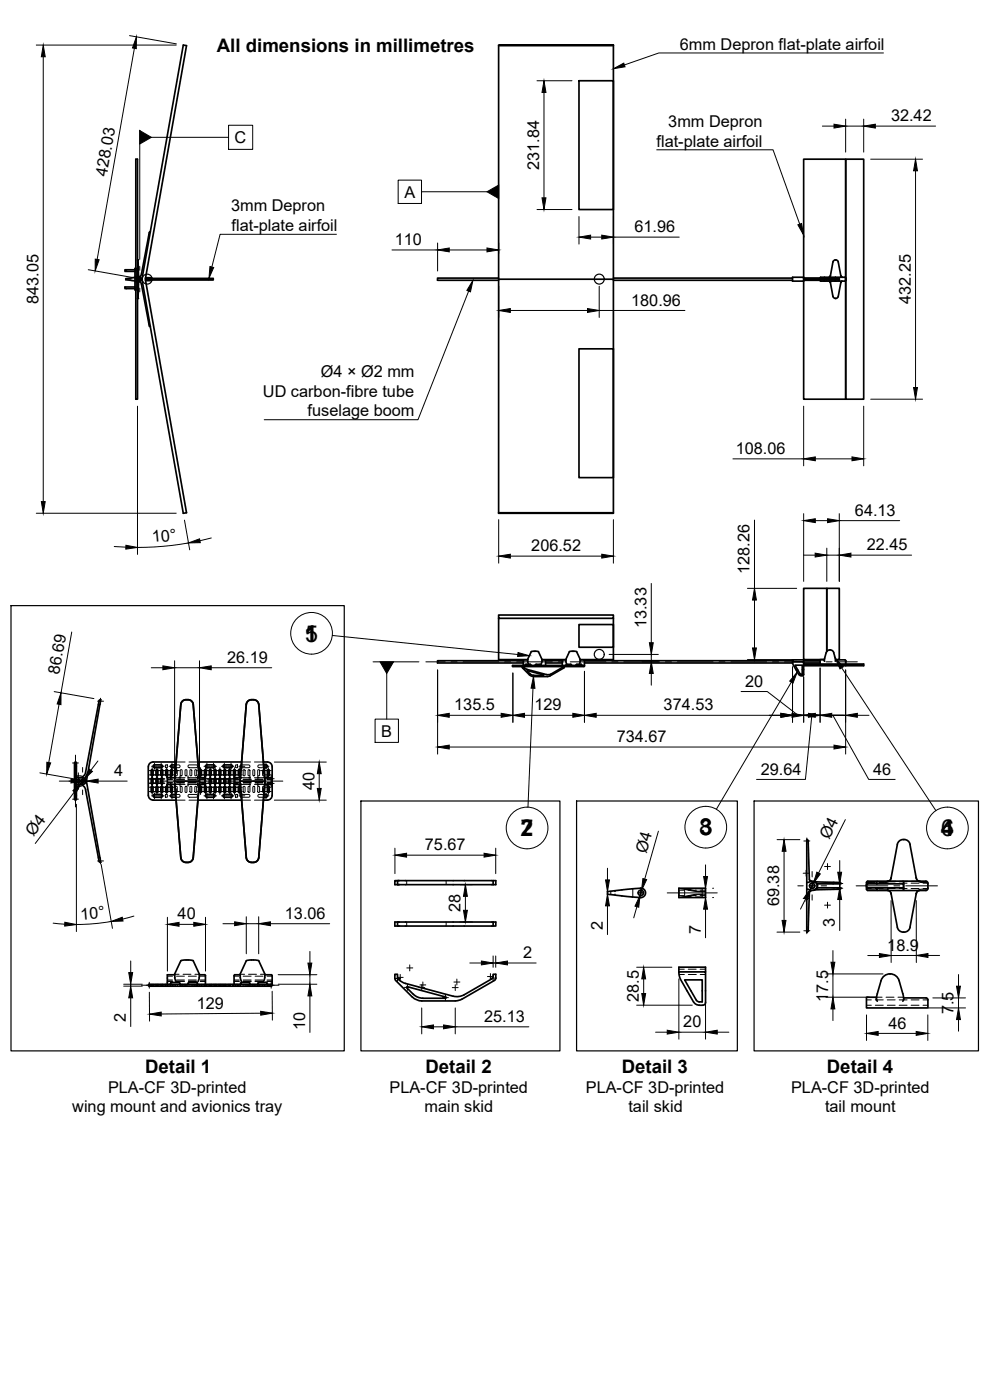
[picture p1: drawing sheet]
<svg xmlns="http://www.w3.org/2000/svg" width="297mm" height="420mm" viewBox="0 0 297 420" stroke-linecap="round" stroke-linejoin="round" font-family="sans-serif">
<!-- layer: Visible -->
<g fill="none" stroke="#000" stroke-width=".51">
<path d="M55 13.5l1 .2-12.4 70.1 12.4 70.1-1 .2-12.4-70.3zM149.6 13.5h34.4v.2h-34.4zM149.6 13.7v140.2M184 13.7v140.2M173.7 24.2h10.3v38.7h-10.3zM253.7 47.8h5.4v72h-5.4zM41.3 78l.4 5.1M45.1 69.6h.1M45.1 69.6l-.3 .2-2.3 12.4a1.17 1.17 0 0 1-1.2 1M39.6 83.4l-1.8 .2-.1 .3 2.8 .4M40.5 86.1h-3v.5h3M40.5 81h-3v.4h3"/>
<path d="M40.5 83.3l-.9 .1M40.6 80.5a.47 .47 0 0 1 .2 .8v5a.44 .44 0 0 1 .1 .5 .44 .44 0 0 1-.3 .3zM40.7 80.5v-32.7h.6v35.4M40.8 83.5h.6v.5h-.6M40.9 82.9l.1 .2 .9 .1a.58 .58 0 0 1 .6 .6 .58 .58 0 0 1-.6 .6h-.9l-.1 .3M41.3 84.4v35.4h-.6v-32.7M41.3 84.3a1.17 1.17 0 0 1 1.2 1l2.3 12.5 .3 .2M41.7 84.4l-.4 5.2M42.5 83.8h.1M43.6 83.5h20.4v.5h-20.4M43.7 83.3l1.5 .1 .3 .1M45.1 98h.1"/>
<path d="M45.4 84.2h-1.7M45.5 84l-.1 .2M149.6 83.5h-18.3v.6h18.3M149.6 83.8h34.4M184 83.5h53.8M184 84.1h53.8M241.1 83.5h7v.5h-7zM241.1 83.5v-.3h-3.3v1.2h3.3v-.4M246.1 83.4v.1M246.1 84v.2M246.1 83.5h-5v-35.7h12.6v72M246.1 84.1h-5v35.7h12.6"/>
<path d="M246.1 84.2l.1 .1 7.3 .1M247.3 84l.1 .3M247.4 83.2l-.1 .3M248.1 83.5h3.7v.5h-3.7zM248.7 84.4l.4 .4M249.1 82.8l-.4 .4M249.2 82.8l.7-4.2a.82 .82 0 0 1 .8-.6 .82 .82 0 0 1 .8 .6l.8 4.2M250.6 83.2l.1 .3M250.7 84l-.1 .3M252.3 82.8h.1M252.3 84.8l-.8 4.1a.81 .81 0 0 1-.8 .7 .81 .81 0 0 1-.8-.7l-.7-4.1M252.3 82.8l.4 .4"/>
<path d="M252.3 84.8h.1M252.7 84.4l-.4 .4M253.5 83.2h-7.3l-.1 .2M253.5 83.2l.2 .3v.6l-.2 .2M173.7 104.7h10.3v38.6h-10.3zM149.6 153.9h34.4v.2h-34.4zM149.6 185.6v-1h34.4v1h-34.4v12.4h8.7M153.8 199.8l20.7-.1a.47 .47 0 0 1 .8 .3h-20.8a.46 .46 0 0 1-.4 .1 .46 .46 0 0 1-.3-.3zM157 198.3h-25.7v.7h25.7M157.6 199.7l.2-.3h1.2l.3 .3M158.3 198h-1.3v1.7M158.3 198h.1"/>
<path d="M158.3 198l.3 1.2M159.4 195.6l-1.1 2.4M160.3 195.5h.3M160.3 195.4l-.9 .2M160.6 199.7l.3-.3h1.2l.2 .3M160.6 195.4l1 .2M161.6 195.6l1 2.4M162.6 198l1.1 .1v1.6M162.6 198h7.2M162.7 198l-.3 1.2M163.7 198.3h5M163.7 199h5"/>
<path d="M169.8 198v.5M169.8 198l-1 .1-.1 1.6M169.8 198h.1M169.8 198.5l.2 .7M169.8 199.7l.2-.3h1.3l.2 .3M170.8 195.6l-1 2.4M171.7 195.5h.4M171.8 195.4l-1 .2M172.1 195.4l.9 .2M172.9 199.7l.2-.3h1.2l.2 .3M173 195.6l1.1 2.4M173.7 187.4h10.3v6.8h-10.3z"/>
<path d="M174.1 198l1.2 .1 .1 1.8M174.1 198h.1M174.1 198l-.3 1.2M175.4 198.3h62.4M175.4 199h62.4M184 185.6v12.4h-9.9M237.8 198.6l.2 .9 1.6 2.9 .8 .4M237.8 198.6h3.3v3.9l-.3 .3M237.8 198.6v-.6h3.3v.6M241.1 199.3h12.6v.5h-12.6zM241.1 198.3h5M241.1 199h5"/>
<path d="M246.1 198v1.3M246.2 198h1.1h-6.2v-21.4h7v18.9v-18.9h3.7v21.4h-1.1M247.4 197.5v1M247.9 195.9l-.5 1.6M249 195.1h.1M249 195a1.17 1.17 0 0 0-1.1 .9M249 195a1.17 1.17 0 0 1 1.2 .9M250.1 195.9l.6 2.1M250.7 198l-.1 .5M250.7 198h2.8M253.5 198l.2 .3M253.7 198.8v-.5v1"/>
<path d="M253.7 199.3h5.4v.5h-5.4zM30.2 210l-4.4 24.4M30.2 210l-.5 .3-4 21.5M156.7 200l.1 .5M156.8 200.5l2.1 2.1M157 200l.3 .5 .7 .4 6 1.5 1.4-.1M163 202.7l-4.8-1.4 .8 .9 .9 .5h3.1M169 200l-3.6 2.3M169.3 200l-.2 .5-4.5 2.5h-4.5l-1.2-.5M240 202.1l.7 .3v-2.8h-2.2l1.5 2.6M240.3 202.8h.5M22.4 228.8a.36 .36 0 0 1 .5 0 .36 .36 0 0 1 0 .5v10a.45 .45 0 0 1 0 .5 .45 .45 0 0 1-.5 .2z"/>
<path d="M22.9 234h1v.8h-1M22.9 232.8l.3 .5 1.6 .1M23.7 235.4l1.3 .5 .7 1.1M24.8 235.4l-1.6 .1-.3 .5M24.8 233.4a1.01 1.01 0 0 1 1 1 1.01 1.01 0 0 1-1 1M25.7 237l4 21.4 .5 .4M25.7 231.8l-.7 1.1-1.3 .5M25.9 234.4l4.3 24.4M45.4 231.1l.4-.1 .1 .3v1.2l-.3 .3-.2-.3zM45.4 236.1l.4-.1 .1 .3v1.2l-.3 .3-.2-.2zM45.5 233.5l.4 .3v1.2l-.3 .3-.2-.2zM46 229.7l.4-.1 2-.1 .4 .5-.4 .4h-2l-.4-.2z"/>
<path d="M46.4 238.4h1.9M46.4 238.4l-.5 .4 .5 .5 2.2-.1 .1-.6-.3-.2M46.9 236.1l.4-.1 .1 .3v1.2l-.3 .3-.3-.2zM46.9 231.1h.5v1.4l-.3 .3-.3-.3zM47 233.5l.4 .3v1.2l-.3 .3-.3-.2zM48.3 236.1l.4-.1 .1 .3v1.2l-.3 .3-.2-.2zM48.3 231.1l.4-.1 .1 .3v1.2l-.3 .3-.2-.3zM48.4 233.5h.3l.1 .3v1.2l-.3 .3-.2-.2zM49.8 236.1l.4-.1 .1 .3v1.2l-.3 .3-.3-.2zM49.8 231.1l.4-.1 .1 .3v1.2l-.3 .3-.3-.3zM50.2 232.8v.6M50.2 235.4v.6"/>
<path d="M50.2 233.4v2h2.2M50.2 233.4h2.2M51.2 232.8v.6h.4M51.2 236.1l.4-.1 .2 .3v1.2l-.3 .3-.3-.2zM51.2 231.1h.5l.1 1.4-.3 .3-.3-.3zM51.6 235.4l-.4 .1v.5M51.6 238.4h1.1M51.6 238.4l-.4 .2 .2 .6 1.4 .1M52.4 234.4l1.9-23a1.92 1.92 0 0 1 1.8-1.4 1.92 1.92 0 0 1 1.9 1.4l1.8 23M52.4 234.4l.1 1M52.4 233.4l1.9-22.1 .4-.9 1-.4 1.5 .2 .8 1.1 1.8 22.1M52.4 235.4l1.9 22.1 .4 .9 1 .4 1.5-.2 .8-1.1 1.8-22.1"/>
<path d="M52.5 233.4l-.1 1M52.6 237.5v.1M52.6 231.2v.1M52.8 229.6l-1.2-.1-.4 .5 .2 .3 1.3 .1M52.8 228.7h-6.9a1.43 1.43 0 0 0-1.4 1.4v8.6a1.47 1.47 0 0 0 1.4 1.4h6.9M59.4 228.7h13.1M59.8 233.4h1.6l.3 .3M59.8 233.4l.1 1M59.8 234.4h-7.4l1.9 23a1.58 1.58 0 0 0 1.5 1.4M59.8 234.4l-1.8 23a1.57 1.57 0 0 1-1.6 1.4M59.9 234.4l-.1 1M59.9 231.3v1.3"/>
<path d="M59.9 236.3v1.3M59.9 231.3l.1-.3 .4 .1 .1 1.4-.3 .3-.3-.3M59.9 236.3l.3-.3 .3 .3-.1 1.4-.4 .1-.1-.3M61.4 231.1l.4-.1 .1 .3v1.3l-.3 .2-.3-.3zM61.4 236.1l.4-.1 .1 .3v1.3l-.3 .2-.3-.3zM61.6 232.8v3.2M61.7 235.1l-.3 .3h-1.6M61.7 229.7l.4-.1 2-.1 .4 .5-.4 .4h-2l-.4-.2zM62.1 238.4h2M62.1 238.4l-.4 .4 .4 .5 2.2-.1 .2-.6-.4-.2M62.8 236.1l.4-.1 .2 .3v1.2l-.3 .3-.3-.2zM62.8 231.1l.4-.1 .2 .3v1.2l-.3 .3-.3-.3z"/>
<path d="M62.9 233.5l.5 .3v1.2l-.3 .3-.3-.2zM64.2 231.3v1.3M64.2 233.8v1.3M64.2 236.3v1.3M64.3 236.3l.2-.3 .3 .3v1.4l-.4 .1-.1-.3M64.3 233.8l.2-.3 .3 .1v1.5l-.3 .2-.2-.3M64.3 231.3l.1-.3 .4 .1v1.4l-.3 .3-.2-.3M65.7 236.1l.4-.1 .2 .3v1.2l-.3 .3-.3-.2zM65.7 231.1l.4-.1 .2 .3v1.2l-.3 .3-.3-.3zM66.3 233.8v1.3M66.3 233.8l-.2-.3-.4 .1v1.5l.3 .2 .3-.3M66.9 229.7l.4-.1 2-.1 .5 .5-.5 .4h-2l-.4-.2z"/>
<path d="M67.2 236.1l.4-.1 .1 .3v1.2l-.3 .3-.3-.2zM67.2 231.1h.5v1.4l-.3 .3-.2-.3zM67.3 233.5l.4 .3v1.2l-.3 .3-.3-.2zM67.3 238.4h2M67.3 238.4l-.4 .4 .4 .5 2.3-.1 .1-.6-.4-.2M68.7 236.1l.4-.1 .1 .3v1.2l-.3 .3-.3-.2zM68.7 231.1h.5v1.4l-.3 .3-.3-.3zM68.9 233.5l.3 .3-.1 1.4-.2 .1M68.9 233.5l-.3 .3v1.3l.3 .2M70.1 236.1l.4-.1 .1 .3v1.2l-.3 .3-.2-.2zM70.1 231.1l.4-.1 .1 .3v1.2l-.3 .3-.2-.3zM70.2 232.8v3.2"/>
<path d="M70.2 235.1l.3 .3h1.6M71.5 231.3v1.3M71.5 236.3v1.3M71.5 236.3l.3-.3 .3 .3v1.4l-.4 .1-.2-.3M71.5 231.3l.2-.3 .4 .1v1.4l-.3 .3-.3-.3M72 234.4l1.9-23a1.93 1.93 0 0 1 1.9-1.4 1.93 1.93 0 0 1 1.8 1.4l1.9 23M72 234.4l1.9 23a1.57 1.57 0 0 0 1.6 1.4M72 234.4h7.5M72 234.4l.1 1M72.1 233.4h-1.6l-.3 .3M72.1 233.4l1.8-22.1 .5-.9 .9-.4 1.5 .2 .8 1.1 1.8 22.1M72.1 235.4l1.8 22.1 .5 .9 .9 .4 1.5-.2 .8-1.1 1.8-22.1"/>
<path d="M72.1 233.4l-.1 1M72.1 232.8v.2M72.1 235.8v.2M72.4 238.5l-.3 .4 .3 .3M72.4 229.6l-.3 .3 .3 .4M79 228.7h1.2M79.1 229.6h.9l.2 .4-.2 .3-.8 .1M79.2 238.4h.6M79.2 231l.2 1.5M79.4 236.3l-.2 1.5M79.4 233.4h2l.3 .3M79.5 233.4v1"/>
<path d="M79.5 234.4l-1.9 23a1.57 1.57 0 0 1-1.5 1.4M79.5 234.4v1M79.8 235.4l.4 .1v.5M79.8 238.4l.4 .2v.5l-1.1 .2M80.2 232.8v.5l-.4 .1M80.2 231.3v1.3M80.2 236.3v1.3M80.2 228.7a1.43 1.43 0 0 1 1.5 1.4v8.6a1.43 1.43 0 0 1-1.5 1.4M80.2 236.3l.3-.3 .3 .3v1.4l-.4 .1-.2-.3M80.2 231.3l.2-.3 .4 .1v1.4l-.3 .3-.3-.3M81.7 235.1l-.3 .3h-2M55.8 258.8h.6"/>
<path d="M59.4 240.1h13.1M75.5 258.8h.6M79 240.1h1.2M242.1 252v27.7M242.1 252h.1M242.1 252l.4 .3 .3 11.7 .3 .4 .4 .1M271.3 252l-.3-.1a1.81 1.81 0 0 0-1.8 1.5l-1.8 10.1-.5 .8-.6 .2M271.3 251.9a1.81 1.81 0 0 1 1.8 1.5l1.8 10 .4 .8 .6 .3M118.5 264.3h.8v1.2h-.8zM119.3 264.3h28.7M119.3 265.5h28.7M119.3 277.9h28.7"/>
<path d="M119.3 276.7h28.7M119.3 276.7h-.8v1.2h.8M119.3 276.7v1.2M148 276.7h.8v1.2h-.8zM148 264.3h.8v1.2h-.8M148 264.3v1.2M191.7 267.4l.2-.1a.81 .81 0 0 1 1.2 .6 .81 .81 0 0 1-1.1 .8l-.5-.5zM192.2 266.6l-9.9 1v.8l9.9 1M192.2 269.4h.1M192.2 266.6h.1M192.3 266.6a1.41 1.41 0 0 1 1.4 1.4 1.41 1.41 0 0 1-1.4 1.4M203.7 266.6h8v2.8h-8z"/>
<path d="M242.1 279.7h.1M242.1 264.9a2.97 2.97 0 0 1 2.7 0l.5 .3M243.5 267.3h-.4l-.3 .4-.3 11.7-.4 .3M244.1 264.5l7.9 .3M245.3 265.3v1.1M245.3 266.4l7 .2M245.3 266.4a2.19 2.19 0 0 1-3 .5l-.2-.1M252 266.9l-7.9 .3M252 264.8l.3 .3M252.3 265.2l-7 .1M252.3 266.5l-.3 .3M260 265.7v1.1"/>
<path d="M260 266l.3 .4h2.7v.5l.2 .3M260 266.8l.4 .4 17.4 .1M263.2 264.5l-.2 .3v.5h8.1v1.1h-8.1M266.3 267.3l.6 .1 .5 .8 1.8 10.1a1.85 1.85 0 0 0 2.1 1.4M270.9 264.5l.3 .4v1.9l-.3 .4M274.9 268.3l-1.8 10a1.81 1.81 0 0 1-1.8 1.4M275.9 267.3l-.5 .1-.5 .9M277.8 264.5h-17.4a.94 .94 0 0 0-.4 1.2l.3-.4h2.7M277.8 264.4l.4 .2 .2 .4M278.4 265v1.1a.91 .91 0 0 1-.6 1.2M44.6 295.5l36.2-.1a.46 .46 0 0 1 .6 0 .46 .46 0 0 1 .1 .5l-35.9 .1a.68 .68 0 0 1-1-.5zM51.2 295.4l.3-.6h2.2l.3 .2v.4"/>
<path d="M52.4 292.5h-2.2v2.9M52.4 292.5l1.9-4.2 1.5-.2 2.2 .2 1.8 4.2M52.4 292.5l.4 2.1M56.4 295.4l.3-.6h2.2l.4 .6M59.8 292.5l1.8 .2v2.7M59.9 292.5l-.5 2.1M72 292.5l-1.7 .2-.1 2.7M72 292.5l1.9-4.2 1.6-.2 2.1 .2 1.9 4.2M72 292.5l.5 2.1M72.1 295.4l.1-.4 .3-.2h2.2l.3 .6M77.4 295.4l.3-.6h2.2l.3 .2v.4M79.5 292.5l2.1 .2 .1 3"/>
<path d="M79.5 292.5l-.4 2.1M118.5 293.7l.2 .5M118.7 294.2l5 5 1.3 .9 1.6 .3h10M119.3 293.3v-.9h-.8v1.3M119.3 293.3a3.1 3.1 0 0 0 2.4 1.9l14.3 3.8M122.1 296.5l1.9 1.9M122.1 296.5l.2-.4 11.4 3.1 .2 .2-.2 .2h-6.8M124 298.4l1.3 .9 1.6 .3M138.6 299.8l-2 .6M148.4 294.2l-9.8 5.7M148.4 294.2l.3-.4 .1-1.4h-.8a1.17 1.17 0 0 1-.4 1.4l-8.8 5-1.7 .3-1.1-.1M203.7 291.7l.5 2.2 3.9 6.8 .9 .8 1.9 .2"/>
<path d="M203.7 291.7h8v9.2a.79 .79 0 0 1-.8 .8M203.7 291.7v-1.4h8v1.4M263 299.4l.2 1.1M263 299.3h-3v3.2h18.4v-2.4M263.2 298.3l-.2 1.1M267 292.3h.1M267 292.3a2.8 2.8 0 0 0-2.6 2l-1.2 4M267.1 292.3a2.81 2.81 0 0 1 2.7 2l1.3 4.8 .1 .8-.3 .6M271.1 299.5h6.7M277.8 299.5l.4 .1 .2 .5M208.9 300.2l.7 .4 1.1 .1v-6.6h-5.3l3.5 6.1"/>
<circle cx="41.9" cy="83.8" r=".33"/>
<circle cx="24.8" cy="234.4" r=".57"/>
<circle cx="243.7" cy="265.8" r=".79"/>
</g>
<g fill="#000">
<circle cx="41.3" cy="78" r=".25"/>
<circle cx="41.3" cy="89.6" r=".25"/>
<circle cx="157.1" cy="200.3" r=".25"/>
<circle cx="52.4" cy="235.4" r=".25"/>
<circle cx="52.4" cy="233.4" r=".25"/>
<circle cx="59.8" cy="233.4" r=".25"/>
<circle cx="59.8" cy="235.4" r=".25"/>
<circle cx="72.1" cy="233.4" r=".25"/>
<circle cx="72.1" cy="235.4" r=".25"/>
<circle cx="79.4" cy="233.4" r=".25"/>
<circle cx="79.4" cy="235.4" r=".25"/>
<circle cx="119.5" cy="264.3" r=".25"/>
<circle cx="119.5" cy="277.9" r=".25"/>
<circle cx="119.5" cy="265.5" r=".25"/>
<circle cx="119.5" cy="276.7" r=".25"/>
<circle cx="119.5" cy="293.9" r=".25"/>
</g>
<!-- layer: Hidden -->
<g fill="none" stroke="#000" stroke-width=".3">
<path d="M22.4 229.6h.5v.8h-.5M22.4 238.4h.5v.9h-.5M22.4 235.3h.5M22.4 233.5h.5M22.4 232.8h.5M22.4 231h.5M22.4 236h.5M22.4 237.8h.5M23.5 233.4v.6M23.5 234.8v.6M49.6 238.4h.6v.9h-.6zM49.6 229.6h.6v.8h-.6z"/>
<path d="M50.2 234.8h1.6M50.2 234h1.6M50.2 233.8h1.6M50.2 235h1.6M51.2 233.2v.8M51.2 234.8v.8M52.4 235.4h.1M52.4 233.4h.1M52.5 235.4h3M52.6 237.5v-1.2a.29 .29 0 0 1 .3-.3 .29 .29 0 0 1 .3 .3v1.3l-.3 .2-.3-.2M52.6 231.2l.3-.2 .3 .2v1.4a.29 .29 0 0 1-.3 .2 .29 .29 0 0 1-.3-.2v-1.3M52.7 238.4h.9a.42 .42 0 0 1 .4 .4 .42 .42 0 0 1-.4 .5h-.8"/>
<path d="M52.8 229.6h.8a.42 .42 0 0 1 .4 .4 .42 .42 0 0 1-.4 .4h-.9M52.8 228.7h2.7M53 234.8h2.3M53 234h2.3M53 233.8h2.3M53 235h2.3M53.6 235.4l.4 .1v.5M54 233.2l-.4 .2M54 232.8v.4M54 233.2v.8M54 234.8v.8M54.1 231.1l.3-.1 .2 .2 .1 1.4a.29 .29 0 0 1-.3 .2 .29 .29 0 0 1-.3-.2z"/>
<path d="M54.2 236.1l.4 .1 .1 1.4a.29 .29 0 0 1-.3 .3 .29 .29 0 0 1-.3-.3zM55.5 233.4h-3.1M55.6 231.1l.3-.1 .2 .2v1.4a.29 .29 0 0 1-.3 .2 .29 .29 0 0 1-.3-.2zM55.6 236.1l.5 .1v1.4a.29 .29 0 0 1-.3 .3 .29 .29 0 0 1-.3-.3zM56.4 232.8v.5l.4 .1M56.4 235.6v.4M56.4 233.2v.8M56.4 234.8v.8M56.5 234.8h2.4M56.5 234h2.4M56.5 233.8h2.4M56.5 235h2.4"/>
<path d="M56.5 229.7l2.3-.1a.42 .42 0 0 1 .5 .4 .42 .42 0 0 1-.5 .4h-2.1l-.3-.3zM56.5 238.5l2.3-.1a.42 .42 0 0 1 .5 .4 .42 .42 0 0 1-.5 .5h-2.1l-.2-.3zM56.7 233.4h3.1M56.7 228.7h2.7M56.8 235.4l-.4 .2M57 236.1l.3-.1 .2 .2 .1 1.4a.29 .29 0 0 1-.3 .3 .29 .29 0 0 1-.3-.3zM57 231.1l.4-.1 .2 .2v1.4a.29 .29 0 0 1-.3 .2 .29 .29 0 0 1-.3-.2zM58.5 236.1l.5 .1v1.4a.29 .29 0 0 1-.3 .3 .29 .29 0 0 1-.3-.3zM58.5 231.1l.5 .1v1.4a.29 .29 0 0 1-.3 .2 .29 .29 0 0 1-.3-.2zM58.8 235.4l.4 .1 .1 .5M59.3 232.8l-.1 .5-.4 .1M59.3 233.2v.8"/>
<path d="M59.3 234.8v.8M59.8 233.4h.1M59.8 235.4h.1M59.8 235.4h-3.1M60.1 234.8h1.5M60.1 234h1.5M60.1 233.8h1.5M60.1 235h1.5M70.2 234.8h1.6M70.2 234h1.6M70.2 233.8h1.6M70.2 235h1.6"/>
<path d="M70.7 229.6h.6v.8h-.6zM70.7 238.4h.6v.9h-.6zM72.1 235.4h.1M72.1 233.4h.1M72.1 233.4h3.1M72.1 235.4h3.1M72.1 235.6v.2M72.1 233l.1 .4h.4M72.1 233.2v.8M72.1 234.8v.8M72.3 238.5l2.2-.1a.42 .42 0 0 1 .5 .4 .42 .42 0 0 1-.5 .5l-2.1-.1M72.4 229.6h2.1a.42 .42 0 0 1 .5 .4 .42 .42 0 0 1-.5 .4h-2.2"/>
<path d="M72.5 228.7h2.7M72.6 235.4l-.5 .2M73 234.8h2.4M73 234h2.4M73 233.8h2.4M73 235h2.4M73 236.1l.3-.1 .2 .2v1.4a.29 .29 0 0 1-.3 .3 .29 .29 0 0 1-.2-.3zM73 231.1l.4-.1 .1 .2v1.4a.29 .29 0 0 1-.3 .2 .29 .29 0 0 1-.2-.2zM74.5 236.1l.3-.1 .2 .2v1.4a.29 .29 0 0 1-.3 .3 .29 .29 0 0 1-.3-.3zM74.5 231.1l.2-.1 .3 .2v1.4a.29 .29 0 0 1-.3 .2 .29 .29 0 0 1-.3-.2zM74.5 235.4l.5 .1v.5M75 233.2l-.5 .2"/>
<path d="M75 232.8v.4M75 233.2v.8M75 234.8v.8M75.9 231.1l.4-.1 .1 .2v1.4a.29 .29 0 0 1-.3 .2 .29 .29 0 0 1-.2-.2zM76 236.1l.4 .1v1.4a.29 .29 0 0 1-.3 .3 .29 .29 0 0 1-.2-.3zM76.3 233.4h3.1M76.3 228.7h2.7M76.5 234.8h2.4M76.5 234h2.4M76.5 233.8h2.4M76.5 235h2.4M77.4 236.1l.3-.1 .2 .2v1.4a.29 .29 0 0 1-.3 .3 .29 .29 0 0 1-.3-.3z"/>
<path d="M77.4 231.1l.3-.1 .2 .2v1.4a.29 .29 0 0 1-.3 .2 .29 .29 0 0 1-.3-.2zM77.4 232.8v.6h.4M77.4 235.6v.4M77.4 233.2v.8M77.4 234.8v.8M77.8 235.4l-.4 .2M79.1 229.6h-1.3a.42 .42 0 0 0-.4 .4 .42 .42 0 0 0 .4 .4h1.4M79.2 238.4h-1.4a.42 .42 0 0 0-.4 .4 .42 .42 0 0 0 .4 .5h1.3M79.2 231l-.4 .2v1.4a.29 .29 0 0 0 .3 .2 .29 .29 0 0 0 .3-.3M79.4 236.3a.29 .29 0 0 0-.3-.3 .29 .29 0 0 0-.3 .3v1.3l.4 .2M79.4 233.4h.1M79.4 235.4h.1"/>
<path d="M79.4 235.4h-3.1M80.1 234.8h1.6M80.1 234h1.6M80.1 233.8h1.6M80.1 235h1.6M80.2 233.2v.8M80.2 234.8v.8M52.8 240.1h2.7M56.7 240.1h2.7M72.5 240.1h2.7M76.3 240.1h2.7M122 264.3v1.2"/>
<path d="M122 276.7v1.2M133.9 264.3v1.2M133.9 276.7v1.2M183.3 267.5v1M189.9 266.7v2.5M203.7 266.6l5.1 .9h2.9M205.3 267.2h-1.6v1.6h1.6M205.4 266.7v2.5M206.5 268.8h2.4M206.5 267.2h2.4M207.5 266.7h-2.1l3.6 .7 1.7 .1M208.6 266.7h2.1v2.5h-2.1"/>
<path d="M210.1 268.8h1.6M210.1 267.2h1.6M210.7 268.5h-1.7l-3.6 .7h2.1M211.7 268.5l-2.9-.1-5.1 1M244.5 264.8l.6 .9-.2 .8-.4 .5M260 266.4l.3 .4h2.2M260 266.7h1.4M260 265h1.4M262.5 264.9h-2.2l-.3 .4M262.6 266.7h2.4M262.6 265h2.4M263.7 266.8l2.7 .2 .6 .4 .4 .9"/>
<path d="M266.2 266.7h2.4M266.2 265h2.4M266.3 264.5h-.2h2.7M266.3 267.3h-.2h2.7M267.4 263.4l-.4 .9-.6 .5-2.7 .1M269.8 266.7h2.4M269.8 265h2.4M269.9 264.5h2.4M269.9 267.3h2.4M273.4 266.7h2.3M273.4 265h2.3M273.5 264.5h2.7h-.3"/>
<path d="M273.5 267.3h2.7h-.3M274.9 263.4l.2 .7 .6 .5 2.3 .3 .4 .6M274.9 263.4h.1M276.9 266.7h1.5M276.9 265h1.5M278.4 266.3l-.4 .5-2.3 .3-.6 .6-.2 .6M45.4 295.4v.6M45.6 295.4v.6M45.9 295.4v.6M46.8 295.4v.6M47.1 295.4v.6M47.4 295.4v.6"/>
<path d="M48.3 295.4v.6M48.5 295.4v.6M48.8 295.4v.6M49.6 296v-.6h.6v.6M49.7 295.4v.6M50.2 294.4h1.6M50.2 294.5h1.6M50.2 293h1.6M50.2 294.1h1.6M50.3 295.4v.6M51.2 295.4v.6M51.7 295.4v.6"/>
<path d="M52.4 292.4h1.3M52.6 295.4v.6M53 294.4h2.3M53 294.5h2.3M53 293h2.3M53 294.1h2.3M53.2 295.4v.6M54 295.4v.6M54.1 295.4v.6M54.7 295.4v.6M54.9 292.4h2.4M55.5 295.4v.6"/>
<path d="M56.1 295.4v.6M56.4 295.4v.6M56.5 294.4h2.4M56.5 294.5h2.4M56.5 293h2.4M56.5 294.1h2.4M57 295.4v.6M57.6 295.4v.6M58.4 295.4v.6M58.5 292.4h1.3M59 295.4v.6M59.3 295.4v.6"/>
<path d="M59.9 295.4v.6M60.1 294.4h1.5M60.1 294.5h1.5M60.1 293h1.5M60.1 294.1h1.5M60.5 295.4v.6M61.3 295.4v.6M61.6 295.4v.6M61.9 295.4v.6M62.8 295.4v.6M63.1 295.4v.6M63.4 295.4v.6"/>
<path d="M64.2 295.4v.6M64.5 295.4v.6M64.8 295.4v.6M65.7 295.4v.6M66 295.4v.6M66.3 295.4v.6M66.9 295.4v.6M67.1 295.4v.6M67.4 295.4v.6M67.7 295.4v.6M68.6 295.4v.6M68.9 295.4v.6"/>
<path d="M69.2 295.4v.6M69.7 295.4v.6M70.1 295.4v.6M70.2 294.4h1.6M70.2 294.5h1.6M70.2 293h1.6M70.2 294.1h1.6M70.6 295.4l.1 .6v-.6h.6v.6M71.5 295.4v.6M72 292.4h1.4M72.1 295.4v.6M73 295.4v.6"/>
<path d="M73 294.4h2.4M73 294.5h2.4M73 293h2.4M73 294.1h2.4M73.5 295.4v.6M74.4 295.4v.6M74.6 292.4h2.4M75 295.4v.6M75.9 295.4v.6M76.4 295.4v.6M76.5 294.4h2.4M76.5 294.5h2.4"/>
<path d="M76.5 293h2.4M76.5 294.1h2.4M77.3 295.4v.6M77.9 295.4v.6M78.1 292.4h1.4M78.8 295.4v.6M79.4 295.4v.6M80.1 294.4h1.6M80.1 294.5h1.6M80.1 293h1.6M80.1 294.1h1.6M80.2 295.4v.6"/>
<path d="M80.8 295.4v.6M81.4 295.4h.3M203.7 290.9h1.6M203.8 292.5h1.5M206.5 290.9h2.4M206.5 292.5h2.4M210.1 290.9h1.6M210.1 292.5h1.6M263 299.3h1.7M265.9 299.3h2.3M269.4 299.3h1.7M260 301.7h1.4"/>
<path d="M260 300.1h1.4M262.6 301.7h2.4M262.6 300.1h2.4M266.2 301.7h2.4M266.2 300.1h2.4M269.8 301.7h2.4M269.8 300.1h2.4M273.4 301.7h2.3M273.4 300.1h2.3M276.9 301.7h1.5M276.9 300.1h1.5"/>
</g>
<!-- layer: FD_Dimensions -->
<g fill="none" stroke="#000" stroke-width=".3">
<path d="M10.9 13.5h42M13 17v133.5M38.9 10.7l14 2.5M40.3 14.5l-11.2 63.4M161.1 24.2h10.5M163.2 27.7v31.7M246.7 37.8h3.5M253.7 35.8v9.9M253.7 37.8h5.4M259.1 35.8v9.9M262.6 37.8h18.1M261.2 47.8h15.6"/>
<path d="M274.7 51.3v65M117.6 75h13.7M131.3 72.9v8.4M134.8 75h11.3M149.6 72.9v3.2M161.1 62.9h10.5M173.7 65v8.3M177.2 71.2h3.4M184 65v8.3M184 71.2h19.8M26.5 80.9l14 2.5M149.6 85.9v9.4"/>
<path d="M153.1 93.2h23.2M179.8 85.9v9.4M179.8 93.2h25.7M261.2 119.8h15.6M41.3 121.9v44.5M219.9 137.7h21.2M241.1 121.9v17.9M244.6 137.7h11M259.1 121.9v17.9M10.9 154h42M55.4 156.1l1.5 8.9M149.6 156v13"/>
<path d="M184 156v13M226.4 156.1v20.5M241.1 154.2v20.3M244.6 156.3h3.7M251.8 154.2v20.3M251.8 156.3h18.1M34.3 164l3.5 .2M56.6 162.9l-7.7 1.1-7.6 .3M63.4 161.5l-3.4 .8M153.1 166.9h27.5M195.4 175.1v17.8M224.3 176.6h14.7"/>
<path d="M241.1 166.6h3.5M248.1 164.5v10M248.1 166.6h3.7M255.3 166.6h18.2M21.5 189.7l-3.2 18.2M52.4 198.3v34M59.9 198.3v34M182.8 196.4h14.7M192.6 198.6h4.9M195.4 196.4v2.2M224.3 198h14.7M226.4 180.1v14.4"/>
<path d="M16.3 207.6l11.9 2.1M17.7 211.4l-3.1 17.5M45.4 200.4h3.5M52.4 200.4h7.5M63.4 200.4h18.1M131.3 201.1v25.2M134.8 214.7h15.6M153.9 202v14.8M157.4 214.7h14.5M175.4 201.5v15.3M178.9 214.7h58.7M195.4 202.1v3.5"/>
<path d="M222.4 207.5h7.8l9.3 7.2M237.8 200.1v16.7M239.1 214.7h3.5M241.1 214.7h-3.3h3.3M241.1 203.1v13.7M243.6 214.7l-1.9 19.2h-14.7M244.6 214.7h3.5M246.1 214.7h-5h5M246.1 200.5v16.3M249.6 214.7h3.5M249.9 214.7l10.7 19.2h8M253.7 214.7h-7.6h7.6"/>
<path d="M253.7 201.1v25.2M257.2 214.7h3.5M12 231.9l11.9 2.1M17.8 234.4h3.5M22.3 237.7l-11.7 15.4M24.8 234.4h1.1M25.1 234l-.7 .9M29.4 228.4l-2.1 2.8M29.4 234.4h8.8M82.3 228.7h15.6M95.8 232.2v4.4M134.8 224.2h115.4"/>
<path d="M22.9 241.4v38.2M30.4 259.4l3.3 19.2M82.3 240.1h15.6M118.5 254.6v7.6M122 256.6h23.2M148.7 254.6v7.6M197.5 249.4l-4.1 14.4M211.7 259.6v3.5M233.2 252h6.8M235.2 255.5v20.7M251.9 258.3v3.5M253.6 246l-8 16"/>
<path d="M15.9 277.1l3.5 .3M33.4 276.5l-5.2 .7-5.3 .3M40.2 274.9l-3.4 .9M50.2 275.3v16.1M53.7 277.4h4.4M61.7 275.3v16.1M66.9 277.2h3.5M73.9 275.1v11.1M73.9 277.2h3.7M77.6 275.1v11.1M81.1 277.2h17.8M138 265.5h3.8"/>
<path d="M138 276.7h3.8M139.6 269v4.2M182.3 260.6v3.5M182.3 267.6v.8M182.3 271.9v8.6M184.4 267.6h.1M184.4 268.4h.1M191.1 272.1l-1 3.4M192.5 267.2l-.5 1.5M211.7 266.6v2.8M211.7 272.9v8.5M213.8 266.6h.1"/>
<path d="M213.8 269.4h.1M233.1 279.7h6.9M241.7 269.7l-1.5 3.1M244 265.1l-.7 1.5M249.8 265.3h.4M249.8 266.5h.4M251.9 265.3v1.2M251.9 270v9.3M267.4 270.3v18.6M274.9 270.3v18.6M37.1 295.4h5.6M37.1 296h5.6"/>
<path d="M39.2 288.4v3.5M39.2 295.4v.6M39.2 299.5v8.6M44.8 297.8l.1 8.7M81.7 297.5v8.7M83.5 295.4h11.6M83.5 292.5h11.6M93 285.5v3.5M93 292.5v2.9M93 298.9v11M140.9 289h3.5M148 286.9v3.4"/>
<path d="M148 289h.7M148.7 286.9v3.4M152.3 289h8.6M191 290.3h10.6M193.1 293.8v4.4M203.7 293.8v18.1M211.7 299.4v12.5M247.8 299.3h13.1M247.8 292.3h17.1M249.9 285.3v3.5M249.9 292.3v7M260.4 286.8h3.5"/>
<path d="M274.9 286.7l-7.5 .1M278.4 286.7h3.5M279.9 299.5h9.8M287.6 292.5v3.5M287.6 299.5v3M78.2 304.1l-29.8 .2M126.5 302.5v7.8M130 308.2h3.1M136.6 302.5v7.8M136.6 308.2h22.1M191 301.7h16.7M196.7 309.8h3.5"/>
<path d="M203.7 309.8h8M215.2 309.8h3.5M249.9 302.8v3.5M260 304.6v7.7M263.5 310.1h11.4M278.4 304.6v7.7M278.6 302.5h11.1M287.6 306v3.5"/>
</g>
<g fill="#000" stroke="#000" stroke-width=".3">
<path d="M13 13.5l.6 3.5h-1.2zM40.9 11v3.6l-1.1-.2zM163.2 24.2l.6 3.5h-1.2zM250.2 37.3l3.5 .5-3.5 .6zM259.1 37.8l3.5-.5v1.1zM162.6 59.4h1.2l-.6 3.5zM274.7 47.8l.6 3.5h-1.2zM28.6 77.8l1.1 .2-1.1 3.3zM131.3 75l3.5-.6v1.2zM146.1 74.4l3.5 .6-3.5 .6zM173.7 71.2l3.5-.6v1.1zM180.6 70.6l3.4 .6-3.4 .5z"/>
<path d="M149.6 93.2l3.5-.6v1.2zM176.3 92.6l3.5 .6-3.5 .6zM274.1 116.3h1.2l-.6 3.5zM241.1 137.7l3.5-.6v1.2zM255.6 137.1l3.5 .6-3.5 .6zM12.4 150.5h1.2l-.6 3.5zM241.1 156.3l3.5-.6v1.1zM248.3 155.7l3.5 .6-3.5 .5zM37.8 163.6l3.5 .7-3.6 .5zM56.6 162.9l3.3-1.2 .2 1.2zM149.6 166.9l3.5-.6v1.2zM180.6 166.3l3.4 .6-3.4 .6z"/>
<path d="M244.6 166l3.5 .6-3.5 .6zM251.8 166.6l3.5-.6v1.2zM48.9 199.8l3.5 .6-3.5 .6zM59.9 200.4l3.5-.6v1.2zM194.8 192.9h1.2l-.6 3.5zM225.8 194.5h1.1l-.5 3.5zM226.4 176.6l.5 3.5h-1.1zM18.3 207.9v3.6l-1.2-.2zM131.3 214.7l3.5-.6v1.2zM150.4 214.1l3.5 .6-3.5 .6zM153.9 214.7l3.5-.6v1.2zM171.9 214.1l3.5 .6-3.5 .6z"/>
<path d="M175.4 214.7l3.5-.6v1.2zM195.4 198.6l.6 3.5h-1.2zM234.3 214.1l3.5 .6-3.5 .6zM237.6 214.1l3.5 .6-3.5 .6zM242.6 214.1l3.5 .6-3.5 .6zM241.1 214.7l3.5-.6v1.2zM246.1 214.7l3.5-.6v1.2zM253.7 214.7l3.5-.6v1.2zM14.1 228.8l1.1 .2-1.2 3.3zM21.3 233.8l3.5 .6-3.5 .6zM21.9 237.3l2.5-2.4-1.6 3.1zM26.8 230.8l.9 .7-2.6 2.5z"/>
<path d="M25.9 234.4l3.5-.6v1.2zM95.8 228.7l.6 3.5h-1.2zM95.2 236.6h1.2l-.6 3.5zM131.3 224.2l3.5-.6v1.2zM250.2 223.6l3.5 .6-3.5 .6zM118.5 256.6l3.5-.5v1.1zM145.2 256.1l3.5 .5-3.5 .6zM235.2 252l.6 3.5h-1.1zM19.5 276.8l3.4 .7-3.5 .4zM33.4 276.5l3.3-1.2 .2 1.1zM50.2 277.4l3.5-.6v1.2zM58.1 276.8l3.6 .6-3.6 .6z"/>
<path d="M70.4 276.6l3.5 .6-3.5 .6zM77.6 277.2l3.5-.6v1.2zM139.6 265.5l.6 3.5h-1.1zM139.1 273.2h1.1l-.6 3.5zM181.7 264.1h1.2l-.6 3.5zM182.3 268.4l.6 3.5h-1.2zM192 268.7l-.4 3.6-1.1-.4zM192.9 263.7l1.1 .3-1.5 3.2zM211.1 263.1h1.2l-.6 3.5zM211.7 269.4l.6 3.5h-1.2zM234.7 276.2h1.1l-.6 3.5zM243.3 266.6l-1 3.4-1.1-.5z"/>
<path d="M245.1 261.7l1 .6-2.1 2.8zM251.4 261.8h1.1l-.6 3.5zM251.9 266.5l.6 3.5h-1.1zM38.6 291.9h1.2l-.6 3.5zM39.2 296l.6 3.5h-1.2zM92.4 289h1.2l-.6 3.5zM93 295.4l.6 3.5h-1.2zM144.4 288.4l3.6 .6-3.6 .6zM148.7 289l3.6-.6v1.2zM192.6 298.2h1.1l-.6 3.5zM193.1 290.3l.6 3.5h-1.1zM249.3 288.8h1.2l-.6 3.5z"/>
<path d="M263.9 286.2l3.5 .6-3.5 .5zM274.9 286.7l3.5-.5v1.1zM287 296h1.2l-.6 3.5zM44.9 304.4l3.5-.7v1.2zM78.2 303.5l3.5 .6-3.5 .6zM126.5 308.2l3.5-.6v1.2zM133.1 307.6l3.5 .6-3.5 .6zM200.2 309.2l3.5 .6-3.5 .5zM211.7 309.8l3.5-.6v1.1zM249.9 299.3l.6 3.5h-1.2zM260 310.1l3.5-.5v1.1zM274.9 309.6l3.5 .5-3.5 .6z"/>
<path d="M287.6 302.5l.6 3.5h-1.2z"/>
</g>
<!-- layer: Smart Centers -->
<g fill="none" stroke="#000" stroke-width=".3">
<path d="M41.9 79.9v1.2M38.1 83.8h1.1M41 83.8h1.8M41.9 82.9v1.8M41.9 86.5v1.1M44.6 83.8h1.2M127.8 198.6h5.8M135.4 198.6h1.7M138.9 198.6h10.7M151.4 198.6h1.8M155 198.6h10.7M167.5 198.6h1.8"/>
<path d="M171.1 198.6h10.7M183.6 198.6h1.8M187.2 198.6h10.7M199.7 198.6h1.7M203.2 198.6h10.7M215.7 198.6h1.8M219.3 198.6h10.7M231.8 198.6h1.8M235.4 198.6h10.7M247.9 198.6h1.8M251.4 198.6h5.8M29.3 210.4h1.8"/>
<path d="M30.2 209.6v1.7M20.7 234.4h1.4M21.8 229h1.7M21.8 239.8h1.7M22.6 232.8h1.8M22.6 236h1.8M22.6 226.6v15.6M23.5 231.9v1.8M23.5 235.1v1.8M23.9 234.4h1.8M24.8 230.3v1.4M24.8 233.5v1.8"/>
<path d="M24.8 237.1v1.4M27.5 234.4h1.4M44.7 233.8h4.7M44.7 235.1h4.7M44.8 236.3h7.5M44.8 237.6h9M44.8 232.6h7.5M44.8 231.3h9M45.5 230h1.8M45.5 238.8h1.8M45.6 232.9v3M45.7 230.4v8"/>
<path d="M46.4 229.1v1.8M46.4 238v1.7M46.7 234.4h9.3M47.1 230.4v8M47.5 230h1.8M47.5 238.8h1.8M48.4 229.1v1.8M48.4 238v1.7M48.6 230.4v8M50 230.4v3M50 235.4v3M50.7 230h1.8"/>
<path d="M50.7 238.8h1.8M51.5 230.4v3M51.5 235.4v3M51.6 229.1v1.8M51.6 238v1.7M52.9 230.4v1.8M52.9 236.7v1.7M56.3 234.4h8.6M59.3 236.3h13.4M59.3 237.6h13.4M59.3 232.6h13.4M59.3 231.3h13.4"/>
<path d="M60.2 230.4v3M60.2 235.4v3M60.5 233.7h10.9M60.5 235.1h1.8M61.2 230h1.8M61.2 238.8h1.8M61.4 232.8v3.2M61.6 230.4v3M61.6 235.4v3M62.1 229.1v1.8M62.1 238v1.7M62.2 235.1h7.6"/>
<path d="M63.1 230.4v8M63.2 230h1.8M63.2 238.8h1.8M64.1 229.1v1.8M64.1 238v1.7M64.5 230.4v8M66 230.4v8M66.4 230h1.8M66.4 238.8h1.8M67 234.4h8.6M67.3 229.1v1.8M67.3 238v1.7"/>
<path d="M67.4 230.4v8M68.4 230h1.8M68.4 238.8h1.8M68.9 232.9v3M68.9 230.4v8M69.3 229.1v1.8M69.3 238v1.7M69.6 235.1h1.8M70.3 230.4v3M70.3 235.4v3M70.5 232.8v3.2M71.7 230h1.7"/>
<path d="M71.7 238.8h1.7M71.8 230.4v3M71.8 235.4v3M72.6 229.1v1.8M72.6 238v1.7M75.9 234.4h9M78.2 237.6h3.2M78.2 231.3h3.2M78.9 230h1.8M78.9 238.8h1.8M79.1 230.4v1.8M79.1 236.7v1.7"/>
<path d="M79.6 236.3h1.8M79.6 232.6h1.8M79.8 229.1v1.8M79.8 238v1.7M80.5 233.7h1.8M80.5 235.1h1.8M80.5 230.4v3M80.5 235.4v3M81.4 232.8v3.2M29.3 258.4h1.8M30.2 257.5v1.8M241.2 252.4h1.8"/>
<path d="M242.1 251.5v1.8M248.3 259.2v1.8M191.4 268h1.8M192.3 267.1v1.8M200.2 268h15M239.4 265.9h1.6M241 262.1h1.8M241 269.6h1.8M241.2 279.3h1.8M241.9 261.2v1.8M241.9 268.8v1.8M242.1 278.4v1.8"/>
<path d="M242.8 265.9h1.8M243.7 261.6v1.6M243.7 265v1.7M243.7 268.5v1.7M246.4 265.9h1.6M247.4 260.1h1.8M247.4 271.7h1.8M248.3 270.8v1.7M251.1 265.2h1.8M251.1 266.6h1.8M252 264.3v3.2M256.9 265.9h9.5"/>
<path d="M268.2 265.9h1.8M271.8 265.9h9.5M42.4 295.7h10M44.8 294.8v1.8M54.1 295.7h1.8M57.7 295.7h10.7M70.2 295.7h1.8M73.8 295.7h9.9M81.4 294.8v1.8M118.4 293.7h1.8M119.2 293.3h1.8M119.3 292.8v1.8"/>
<path d="M120.1 292.4v1.8M121.3 296.3h1.8M122 290.5h1.8M122.2 295.4v1.8M122.9 289.6v1.8M125.6 296.4h1.8M126 295.6h1.8M126.5 295.5v1.8M126.9 294.7v1.8M132.8 299.4h1.7M133.6 298.5v1.8M135.7 296.4h1.8"/>
<path d="M136.2 294.7h1.8M136.6 295.5v1.8M137.1 293.8v1.8M146.3 293.1h1.7M147 293.5h1.8M147.2 292.2v1.8M148 292.7v1.7"/>
</g>
<!-- layer: Frame -->
<path d="M3.3 181.8h100v133.6h-100zM108.3 240.4h59.7v75h-59.7zM173 240.4h48.2v75h-48.2zM226.3 240.4h67.3v75h-67.3z" fill="none" stroke="#000" stroke-width=".36"/>
<!-- layer: Balloons -->
<g fill="none" stroke="#000" stroke-width=".3">
<circle cx="93.5" cy="190.1" r="6.3"/>
<circle cx="158.1" cy="248.5" r="6.3"/>
<circle cx="211.8" cy="248.3" r="6.3"/>
<circle cx="284.3" cy="248.5" r="6.3"/>
</g>
<!-- layer: 0 -->
<path d="M155.4 195.8l3.4 1-3.5 .2zM160.1 203.1l.4 3.5-1.2-.1zM239.2 201.7l-1.3 3.3-1-.6zM250.6 197.5l2.4 2.6-1 .6z" fill="#000" stroke="#000" stroke-width=".3"/>
<path d="M99.7 190.7l55.7 5.7M159.9 206.5l-1.5 35.7M237.4 204.7l-22.5 38.2M252.5 200.4l28.3 42.9" fill="none" stroke="#000" stroke-width=".3"/>
<!-- layer: CG -->
<g fill="none" stroke="#000" stroke-width=".36">
<circle cx="44.2" cy="83.8" r="1.49"/>
<circle cx="179.8" cy="83.8" r="1.49"/>
<circle cx="179.8" cy="196.4" r="1.49"/>
</g>
<path d="M41.9 39.1v38.8M68.6 37.6h7.2v7.2h-7.2zM45.4 41.2h23.2M119.5 54.1h7v7h-7zM126.5 57.6h19.6M111.9 198.6h13.8M112.5 215.8h7v7h-7zM116 202.1v13.7" fill="none" stroke="#000" stroke-width=".3"/>
<path d="M41.9 39.2l3.5 2-3.5 2zM146.1 57.6l3.5-2.1v4.1zM114 198.6h4.1l-2.1 3.5z" fill="#000" stroke="#000" stroke-width=".3"/>
<!-- layer: Leaders -->
<path d="M184 20.6l3.2-1.7 .3 1.1zM239.4 67.5l1.1-.4 .6 3.5zM63 80l1.1 .3-1.4 3.2zM141.9 84.1l-.7 3.5-1.1-.4z" fill="#000" stroke="#000" stroke-width=".3"/>
<path d="M265.1 15.9h-67.4l-10.4 3.6M197 45h34.9l8 22.3M100.9 70.3h-34.9l-2.4 9.8M140.6 87.4l-15.2 38.6h-46.1" fill="none" stroke="#000" stroke-width=".3"/>
<g font-size="7">
<text x="91.4" y="192.6">1</text>
<text x="91.5" y="192.5">5</text>
<text x="156.2" y="251">7</text>
<text x="156.2" y="251">2</text>
<text x="209.8" y="250.7">8</text>
<text x="209.9" y="250.7">3</text>
<text x="282.3" y="251">4</text>
<text x="282.3" y="251">6</text>
</g>
<g font-size="5.6">
<text x="65.1" y="15.5">All dimensions in millimetres</text>
<text x="43.5" y="321.9">Detail 1</text>
<text x="127.7" y="321.9">Detail 2</text>
<text x="186.5" y="321.9">Detail 3</text>
<text x="248.1" y="321.9">Detail 4</text>
</g>
<g font-size="4.9">
<text x="204" y="14.9">6mm Depron flat-plate airfoil</text>
<text x="200.5" y="38.1">3mm Depron</text>
<text x="267.3" y="36.4">32.42</text>
<text x="70.4" y="42.9">C</text>
<text x="197" y="44">flat-plate airfoil</text>
<text x="32" y="53.2" transform="rotate(-80 32 53.2)">428.03</text>
<text x="161.8" y="51" transform="rotate(-90 161.8 51)">231.84</text>
<text x="121.3" y="59.3">A</text>
<text x="69.3" y="63.4">3mm Depron</text>
<text x="69.5" y="69.3">flat-plate airfoil</text>
<text x="190.4" y="69.7">61.96</text>
<text x="118.5" y="73.6">110</text>
<text x="11.5" y="91.3" transform="rotate(-90 11.5 91.3)">843.05</text>
<text x="189.4" y="91.7">180.96</text>
<text x="273.2" y="91.2" transform="rotate(-90 273.2 91.2)">432.25</text>
<text x="96.2" y="113.2">Ø4 × Ø2 mm</text>
<text x="78.9" y="119">UD carbon-fibre tube</text>
<text x="92.3" y="124.9">fuselage boom</text>
<text x="220.8" y="136.2">108.06</text>
<text x="256.5" y="154.8">64.13</text>
<text x="45.8" y="162.8" transform="rotate(-5 45.8 162.8)">10°</text>
<text x="159.4" y="165.4">206.52</text>
<text x="260.1" y="165.1">22.45</text>
<text x="224.9" y="172.2" transform="rotate(-90 224.9 172.2)">128.26</text>
<text x="194" y="188.5" transform="rotate(-90 194 188.5)">13.33</text>
<text x="17.8" y="202.6" transform="rotate(-80 17.8 202.6)">86.69</text>
<text x="68.1" y="198.9">26.19</text>
<text x="223.6" y="206.1">20</text>
<text x="136.3" y="213.2">135.5</text>
<text x="160.4" y="213.2">129</text>
<text x="199.1" y="213.2">374.53</text>
<text x="114.4" y="221.1">B</text>
<text x="185" y="222.7">734.67</text>
<text x="34.3" y="233">4</text>
<text x="228.3" y="232.5">29.64</text>
<text x="262" y="232.5">46</text>
<text x="94.3" y="237" transform="rotate(-90 94.3 237)">40</text>
<text x="10.1" y="251.2" transform="rotate(-53 10.1 251.2)">Ø4</text>
<text x="127.5" y="255.2">75.67</text>
<text x="194" y="256.4" transform="rotate(-74 194 256.4)">Ø4</text>
<text x="248.8" y="252.2" transform="rotate(-63 248.8 252.2)">Ø4</text>
<text x="53.3" y="275.9">40</text>
<text x="85.5" y="275.8">13.06</text>
<text x="138.2" y="273.8" transform="rotate(-90 138.2 273.8)">28</text>
<text x="233.8" y="271.9" transform="rotate(-90 233.8 271.9)">69.38</text>
<text x="24.3" y="276.1" transform="rotate(-5 24.3 276.1)">10°</text>
<text x="180.9" y="279.2" transform="rotate(-90 180.9 279.2)">2</text>
<text x="210.3" y="280.3" transform="rotate(-90 210.3 280.3)">7</text>
<text x="250.5" y="278.1" transform="rotate(-90 250.5 278.1)">3</text>
<text x="157" y="287.6">2</text>
<text x="266.2" y="285.3">18.9</text>
<text x="59" y="302.8">129</text>
<text x="191.7" y="300.7" transform="rotate(-90 191.7 300.7)">28.5</text>
<text x="248.5" y="300.7" transform="rotate(-90 248.5 300.7)">17.5</text>
<text x="286.1" y="304.4" transform="rotate(-90 286.1 304.4)">7.5</text>
<text x="37.8" y="306.8" transform="rotate(-90 37.8 306.8)">2</text>
<text x="91.5" y="309" transform="rotate(-90 91.5 309)">10</text>
<text x="145.3" y="306.7">25.13</text>
<text x="205" y="308.3">20</text>
<text x="266.6" y="308.7">46</text>
<text x="32.4" y="328">PLA-CF 3D-printed</text>
<text x="116.9" y="328">PLA-CF 3D-printed</text>
<text x="175.8" y="328">PLA-CF 3D-printed</text>
<text x="237.4" y="328">PLA-CF 3D-printed</text>
<text x="21.7" y="333.8">wing mount and avionics tray</text>
<text x="127.4" y="333.8">main skid</text>
<text x="188.6" y="333.8">tail skid</text>
<text x="247.5" y="333.8">tail mount</text>
</g>
</svg>
